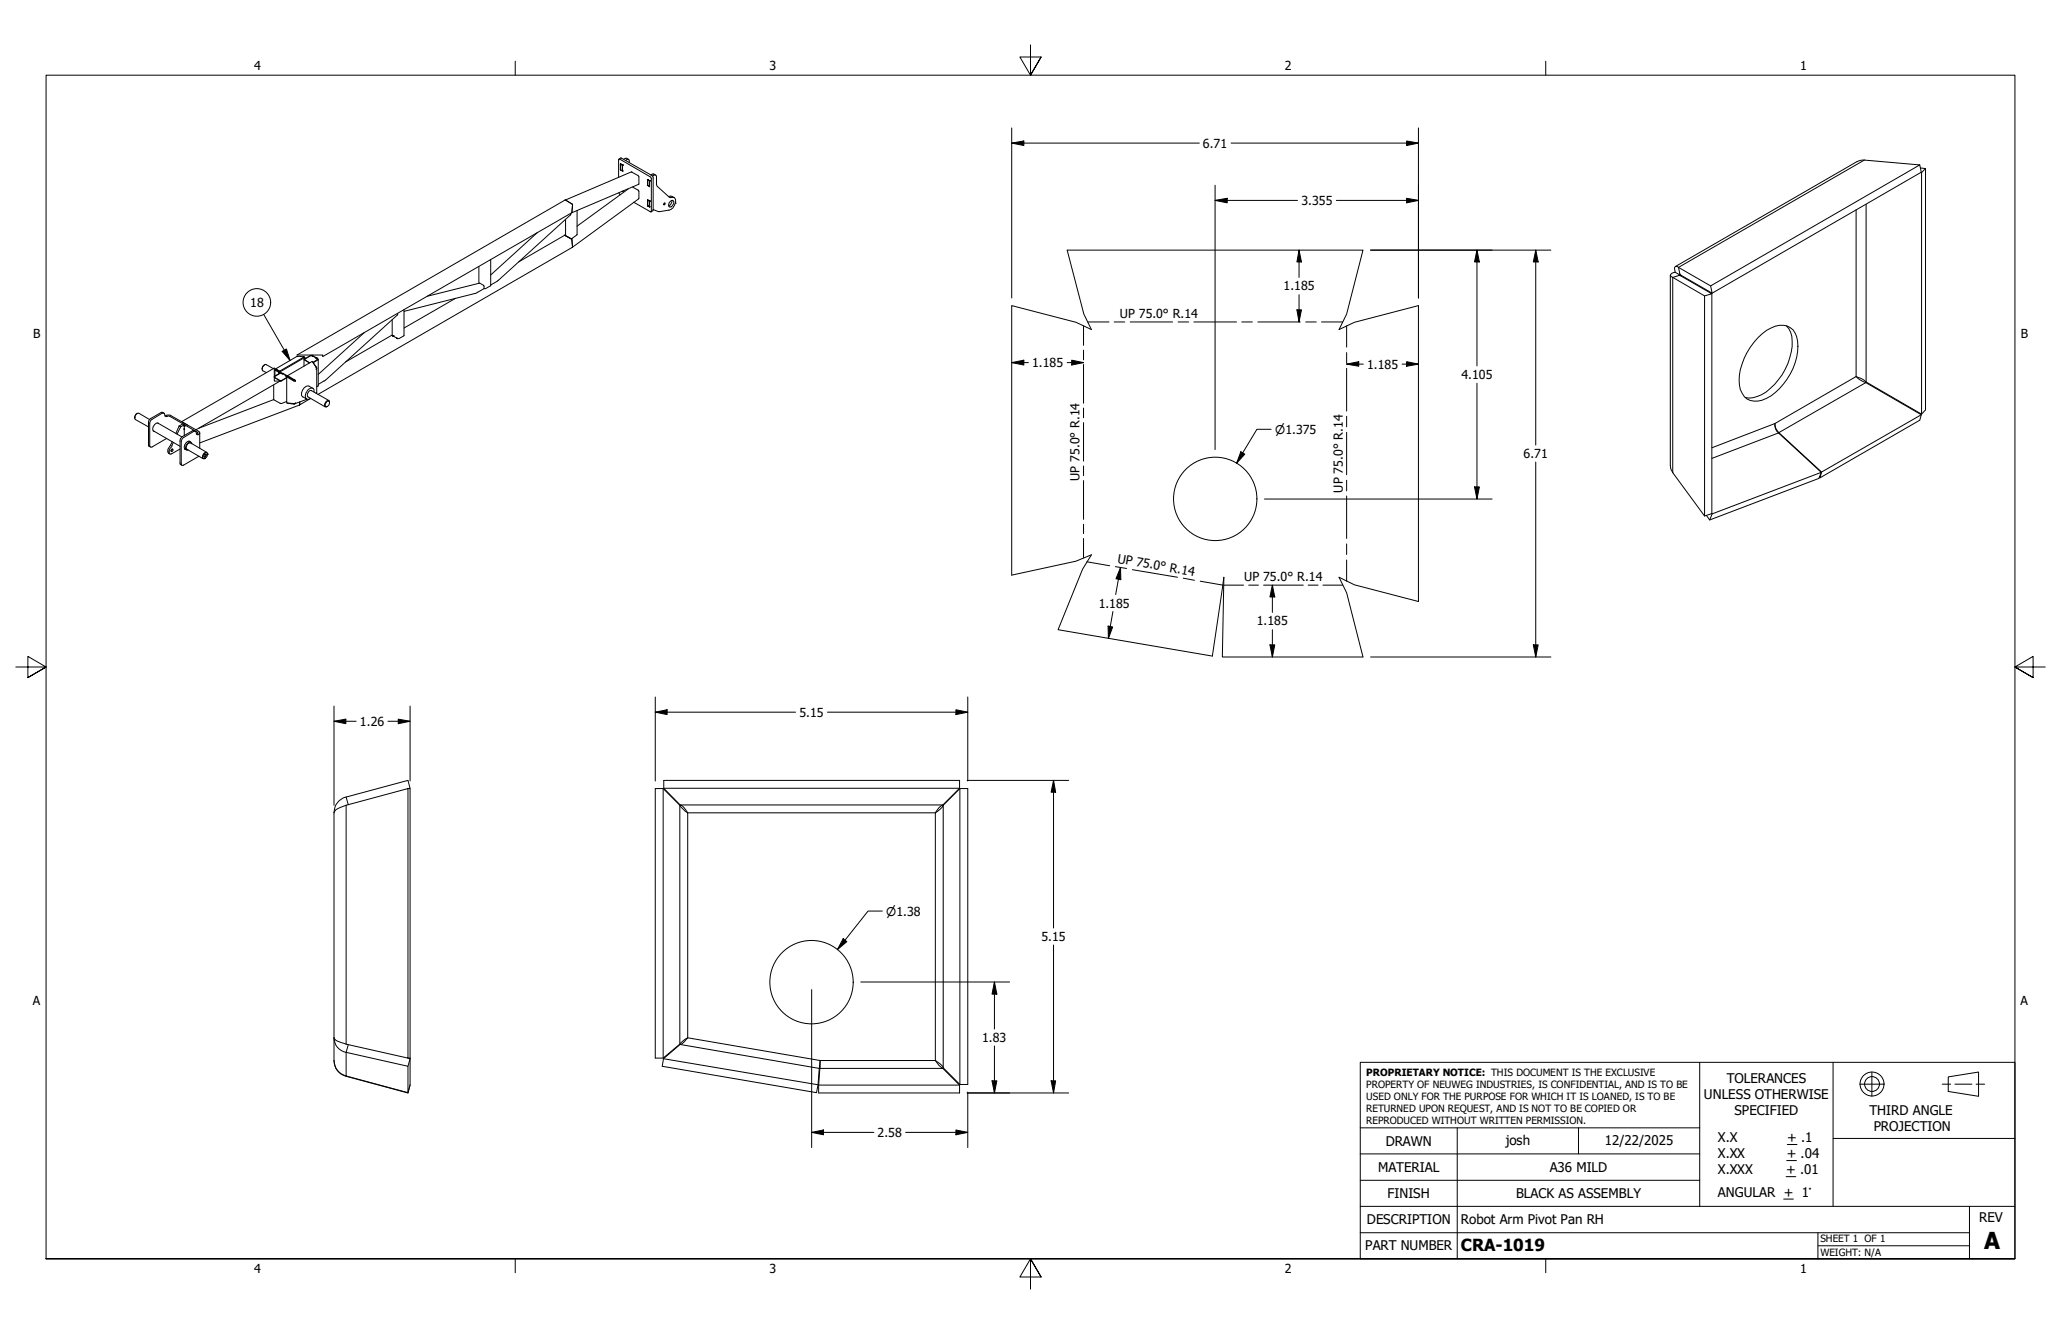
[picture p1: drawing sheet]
<svg xmlns="http://www.w3.org/2000/svg" width="432mm" height="279mm" viewBox="0 0 432 279" stroke-linecap="round" stroke-linejoin="round" font-family="sans-serif">
<!-- layer: Visible Narrow (ANSI) -->
<g fill="none" stroke="#000" stroke-width=".21">
<path d="M390.6 33.5l-38.9 22.5M350.5 58.1v40.9M352.2 57.7v.1M388.9 43.9v35l-17 9.8-13.3 5.1M391 42.8v37.2M372.6 90.7l-14 5.3M390.9 80.1l-18.2 10.5v.1M72.5 168.7v50M142.4 168.7v50M142.5 168.6h55M144.1 170.2h51.9v51.9h-24.2l-27.7-4.7zM197.6 168.7v54.9"/>
<path d="M142.5 218.8l29.1 5M72.5 220.4v5M171.8 223.8h25.7"/>
</g>
<!-- layer: Visible (ANSI) -->
<g fill="none" stroke="#000" stroke-width=".21">
<path d="M129.6 37.1l.1-3.8 6.7 3.8 .1 7.2-.2 .1-3.5-2M129.7 33.3l.5-.2 6.6 3.9v7.1l-.4 .3M130 35.5v.1M130 34.4v1.2M130 35.6h.1M130 34.4h.1M130 35.6l.4 .2M130 34.4l.4 .2M130 34.4l.4 .1M130.4 34.5h.1M130.4 35.8h.1M130.4 34.5v.1"/>
<path d="M130.4 34.6v1.2M130.4 34.6h.1M130.7 33.3l.6-.2 .4 .3M131.1 33.6l.2-.1a.3 .3 0 0 1 .4-.1 .3 .3 0 0 1 .1 .3v.3M131.6 39.6l-10.7 7.8M132.5 39.2l1.3 .7v1.8l-13.9 10.1M135.7 37.6h.1M135.6 38.8h.1M135.6 38.8l.1 .1M135.7 37.7l.4 .1zM135.7 38.9l.4 .2M135.7 38.9h.1"/>
<path d="M135.7 38.8l.4 .3M135.7 37.6v1.2M136.1 37.9h.1M136.1 39.1h.1M136.1 37.8h.1M136.1 37.8v.1M136.1 37.8v1.3M136.1 37.9v1.2M136.3 36.6l.5-.2 .6 .3M136.7 36.9l.3-.2a.34 .34 0 0 1 .4 0 .34 .34 0 0 1 .1 .3v1.7l.2 .3 2.6 2.4 .5-.1a.77 .77 0 0 1 .7 1.2l-.5 1-.7 .5-2.4 .3-1.1-.4M402.2 34.5l.3 1.6-43.8 25.3M402.3 35.2l1.1 .1v50.6l-.8 .8-11.6-6.7-.5-.4-1.6-.7 .8 .7 12.8 7.3-.3 1.1-20.9 12.1-.1-.2"/>
<path d="M402.6 36.1v50.6M403.4 35.3l-.9 .8M100.3 55.8v3.5M102.8 54.4v5.4l-1.1 .7h-.3M112.6 48.7l-9.8 8.9M118.3 49.3l1.5 .9 .1 1.6M118.3 49.3l-9.7 5.6M118.4 41.9l13.9-5.9 1.4 .8 .2 .2-.1 1.6-14 6M118.5 49.1l-.2 .2M119.6 44.7v.3l-15.2 13.7-1.6 1M119.9 51.8l-53.3 30.8M120.9 44.1v5l-1.1 .9h-.2l-1.1-.7v-3.3"/>
<path d="M129.7 40.4l.3 .4M130.4 40.1h.1M135.6 43.1h.1M135.7 43.1h.1M135.7 41.9v1.2M135.7 41.9h.1M135.7 41.9l.4 .2M135.7 43.1l.4 .2M136.1 42.2h.1M136.1 43.3h.1M136.1 42.1h.1M136.1 42.1v.1"/>
<path d="M136.1 42.2v1.1M140.1 41.1h.6l.5 .3M140.3 42.3a.46 .46 0 0 1 .7-.3 .46 .46 0 0 1 0 .8l-.2 .3a.44 .44 0 0 1-.6 .2 .44 .44 0 0 1-.1-.7zM140.8 42l-.3 .8-.4 .3M141.5 42.5h.1M349.9 57.7v39.8l.2 .8 .4 .7 6.6 9.1v-46.1l-6.6-3.9M350.5 58.1l1.4-.4 6.7 3.8-1.5 .5M351 57l-.7 .2a.42 .42 0 0 0-.3 .4 .42 .42 0 0 0 .2 .4l.3 .1M351 57l1.2 .7M351 55.8l38.1-22 .7-.2 .8-.1 11.6 1-43.8 25.4-6.7-3.9M351.7 56l.3 1.5 6.7 3.9-.3-1.5M351.7 56a.54 .54 0 0 0-.8-.1l.1 1.1"/>
<path d="M351.8 57.7h.1M351.9 57.3l.1 .2M352 57.7h.2M352 57.6l.2 .1M55.4 76.4l-.3 .3-.2 .6M57.3 77.2l-1.5-.8a.83 .83 0 0 0-.8 .4 .83 .83 0 0 0 .1 .9l.7 .3M57.5 79.1l1.2 .7 1.4-.7M57.5 77.3l.2 .1M57.6 77.5v1.2M57.7 77.5l.7 .5v.2M57.7 77.5h.1l.8 .4-.2 .1M57.7 77.4v.1"/>
<path d="M57.7 77.3l4.5-2.6h1.6l-5.2 3-.8-.4M57.7 77.4l.1 .1M57.8 77.5h.1M57.8 77.3v.2l.8 .4v-.2M57.8 77.3l-.1 .1M59.1 78.3l-.4-.1-1.2 .8 1.2 .8 1.4-.7M59.1 78.3h.1M59.2 78.2l-.5-.1-1.2 .7M59.2 78.2l.7 .5M59.2 78.2l-.1 .1M59.2 78.2l.8 .4M59.9 78.7h.1"/>
<path d="M59.9 78.8h.1M59.9 78.7v.1M59.9 78.8l.2 .1M60 78.7h.1M60 78.7h-.1M60.1 78.7l-.2 .1M60.1 78.9h.1l1.3 .7v.2M60.1 78.9v5.5l1.4 .1 .4-.1-.3 .2M60.1 78.7h.1M60.1 78.7l.2 .2M60.1 78.9l1.4 .9M60.3 78.9h.1"/>
<path d="M60.3 78.7l-.1 .1 1.4 .8v-.1M60.3 78.7l1.3 .8M60.7 79.1h.1M61.4 79.5h.1M61.5 79.8h.4M61.5 79.6l.3 .2M61.6 79.6l.2 .2M61.6 79.5l.3 .3M61.8 79.8h.1M62.2 74.4l56.2-32.5 1.5 .8-.1 1.9-52.2 30.1v-.3zM63.7 75.3v1.4M63.8 75.2h.1"/>
<path d="M63.8 75.2l-.1 .2 1.1 .6M63.8 74.8l.1 .3M63.8 74.7v.2l-5.2 3v.3M63.8 74.9v.3l1.2-.8h.3l.9 .6M63.9 74.9h-.1M65.5 74.6l.1-.1 .7 .4M65.5 74.6h.1M65.5 74.6l-.4-.1-1.3 .7 1.1 .8M65.5 75.8l.7 1.2M66.2 75h.2zM66.2 75.1h.1M66.2 75.1h.2"/>
<path d="M66.3 75.1h.1M66.3 75.1l.2 .2-.9 .6M66.3 76.9l.1 .4h-.2v-.4l-.8-1.2-5.1 3M66.4 75h.1M66.4 75l-.1 .1M66.4 75.1h.1M66.4 75.1l.3 .2-1 .6M66.4 77.1l-.1 5.3M66.7 75.3v5.5l-.3 .2M76.3 69.7l-9.6 8.7M82.2 66.9v3.3l.2 .2M82.2 70.2l-9.8 5.6"/>
<path d="M82.4 70.4h.1M82.4 70.4l.7 .5M83.1 70.9h.1M83.2 70.9h.1M83.3 65.7l-.1 .3-15 13.6-1.5 .9M84.6 64.8v5.5l-1 .6h-.4M89.5 62l11-2.7 .9 .6v.6l-1.8 1-15 3.7M95.4 62.5l-10.8 6.2M212 64l13.4 3.5 3.3 1.5-1.6-3.2-3.5-13.4h62l-3.5 13.4-1.6 3.2 3.3-1.5 13.4-3.5v62l-13.4-3.5-3.3-1.6 1.6 3.2 3.5 13.5h-29.5l.3-16.7-2.4 16.5-32.3-5.5 5.1-12.7 1.9-3-3.3 1.3-13.4 3zM358.6 61.5v46.1M368.3 70.7a7.2 7.2 0 0 1 5.3-2.6 3.3 3.3 0 0 1 3 3.4 13 13 0 0 1-6.5 11.9 3.6 3.6 0 0 1-5.7-2.8 13.2 13.2 0 0 1 3.9-9.9zM374.3 68.3a5.6 5.6 0 0 1 1 5.4 13.4 13.4 0 0 1-6.2 9 4.8 4.8 0 0 1-3.5 .5"/>
<path d="M28.2 87.5h.1M28.8 86.6l-.4 .2-.2 .7M31.4 87.9l-2.3-1.3a.89 .89 0 0 0-.7 1.3l2.7 1.5M32.1 90.2l5.6 3.3M33 88.6l5.1 2.9M33.2 88.7a.74 .74 0 0 0-1.1 .6l-.1 .7 .3 .4M34.4 86.6l-.6-.2-2.3 1.3-.3 .4-.1 5.3 .4 .2M34.5 87.1l.5-.2h.6l6.1 3.5a.38 .38 0 0 1-.1 .6 .38 .38 0 0 1-.5-.4 .32 .32 0 0 0-.2-.3 .32 .32 0 0 0-.3 .1l-2.3 1.4-.3 .5v4.8a.32 .32 0 0 0 .1 .3 .32 .32 0 0 0 .4 0l3.2-1.8M35.9 94.2l.1-.1a.23 .23 0 0 1 .3 .2 .23 .23 0 0 1-.3 .3l-.2-.1zM36 94.1l-.2 .3M36.1 92.5l-.3 .7a1.45 1.45 0 0 0-.5 1.7l.3 .2M36.3 92.6l-.3 .9a1.31 1.31 0 0 0-.4 1.6l2.1-1.1"/>
<path d="M37.5 89.2l-.7 1.6M37.5 89.2l.3 .2M37.8 89.4l-.7 1.5M38 88.3l19.5-11.2v2.7h1.2l-17.7 10.2M38.1 88.3l1.3 .8M38.5 89.9h.1M38.6 89.3h.1M38.6 89.8v.1M38.6 89.2v.1M38.6 89.9h.1M38.6 89.2v-.2l-.8 .4M38.6 89.2h.1"/>
<path d="M38.6 89.3v.5M38.6 89.9v1.3M38.6 89l-.2-.2-.9 .4M38.7 89.2h.1M38.7 94l.4 .2M39.6 92.4l.4 .2M39.8 92.5a.74 .74 0 0 0-1.1 .6l-.1 .8 .3 .3M40.2 93a.5 .5 0 0 0-.5-.4 .5 .5 0 0 0-.5 .3l-.3 .8a.42 .42 0 0 0 .1 .5 .42 .42 0 0 0 .4 0M41 90.4l-.6-.2-2.3 1.3-.3 .4-.1 5.3 .4 .3M41.1 90.9a.27 .27 0 0 0 .3-.1 .27 .27 0 0 0 .1-.2l-5.9-3.4h-.5a.41 .41 0 0 1-.5-.1 .41 .41 0 0 1-.1-.4l-.3-.2-.2 .1-2.3 1.3-.3 .6v4.8a.32 .32 0 0 0 .1 .3 .32 .32 0 0 0 .4 0l3-1.8M41.8 90.7v3.2M42.8 95.2l.1-.1a.27 .27 0 0 1 .4 .2 .27 .27 0 0 1-.2 .3 .22 .22 0 0 1-.3 .1 .22 .22 0 0 1 0-.3z"/>
<path d="M42.9 94.9l.1-.1a.4 .4 0 0 1 .5 .2 .4 .4 0 0 1-.1 .4l-.1 .3a.45 .45 0 0 1-.7 .3 .45 .45 0 0 1 0-.8zM42.9 95.1a.25 .25 0 0 1 .2 .4 .25 .25 0 0 1-.4 .1M43.3 94.7l-3.4-1.9a.89 .89 0 0 0-.7 1.3l3.3 2M43.5 95.1a.48 .48 0 0 0-.5-.4 .48 .48 0 0 0-.5 .5l-.1 .5a.34 .34 0 0 0 .2 .4 .34 .34 0 0 0 .4-.1M43.5 95.1h.1M57.3 80.6v3.1l1.5 .8 1.3-.4M57.3 83.7l-15.6 6M60.2 84.4l1.4 .2v-.1M62.7 84.8l-20.9 8M62.8 84.2l-.1 .6M64.3 83.6l-2.6 1M65.1 83.4l-2.4 1.4"/>
<path d="M65.2 81.8l3.7 2.1M65.3 81.9a.8 .8 0 0 0-.9 1l.1 .2 3.6 2.1M65.5 81.3l-.7-.4a1.53 1.53 0 0 0-1.6 1.8l.2 .4 .9 .5-.2 .1 .1-.1M65.8 82.1a.6 .6 0 0 0-.2-.8 .6 .6 0 0 0-.8 .2 1.43 1.43 0 0 0-.5 2.1l.7-.2M68.5 84.1a.36 .36 0 0 1 .5 0 .36 .36 0 0 1 0 .5l-.1 .2a.41 .41 0 0 1-.6 .4 .41 .41 0 0 1 0-.7zM69 84.3a.38 .38 0 0 0-.3-.4 .38 .38 0 0 0-.4 .3l-.3 .6a.36 .36 0 0 0 .2 .4 .36 .36 0 0 0 .4 0M381.6 98.9l-22.9 8.7M402.5 86.9l-20.9 12M358.6 107.6l-.4 1.3M358.6 107.6l-1.5 .5M381.3 100.1l.3-1.2-8.9-8.3a2.46 2.46 0 0 1-.8-1.9 2.19 2.19 0 0 0 .7 2l9 8.2-.5 1.3-22.9 8.7-.7-1M70 170.2l.4-.6 2.1-.9 13-3.5v56.4l-13-2.9-1.8-.6-.7-.7a3.1 3.1 0 0 0 2.5 3"/>
<path d="M70 170.2v51.9M72.5 166.9a3.4 3.4 0 0 0-2.5 3.3M72.5 166.9l.5 1.6M85.5 165.2h.4v56.4M85.6 165.2l.3-.1-.4-1.7-13 3.5M137.3 165.2h1.6l4.6 4.7 .6 .3a3.3 3.3 0 0 0-1.6-1.6l-3.4-3.5v-1.7h61.9v1.7l-3.5 3.5a3.3 3.3 0 0 0-1.5 1.6 4.2 4.2 0 0 0 1.6-1.5l3.5-3.5h1.7v61.9h-1.7l-3.5-3.5a3.7 3.7 0 0 0-1.6-1.5l.7 1 .8 .7 3.5 3.5v1.6h-29.5l.3-6.8-.4 5.1-.3 1.7-32.4-5.6 .3-1.6 3.5-2.9a3.3 3.3 0 0 0 1.6-1.4l-.6 .3-4.6 3.9h-1.6zM138.9 165.2v56.4M139.1 165.1h61.9M201.1 165.2v61.9M73 218.8l-.5 1.6M70 222.1a3.4 3.4 0 0 0 2.5 3.3l13 3.5 .4-1.6M72.5 220.4l13 2.9v5.6l-13-3.5a3.4 3.4 0 0 1-2.5-3.3"/>
<path d="M85.9 221.6h-.4l.4 .1-.4 1.6M85.9 221.6v5.6l-.4 1.7M139 221.7l32.4 5.5M171.5 227.3h29.5"/>
<circle cx="139.2" cy="42.7" r=".17"/>
<circle cx="254.6" cy="104.5" r="8.7"/>
<circle cx="170" cy="205.7" r="8.7"/>
</g>
<!-- layer: Bend UP -->
<g fill="none" stroke="#000" stroke-width=".21">
<path d="M227 68.3v4M227 73.3v2.1M227 76.3v8.2M227.9 67.4h4.4M233.4 67.4h2.2M236.8 67.4h8.9M246.8 67.4h2.2M250.1 67.4h9M260.2 67.4h2.2M263.5 67.4h8.9M273.6 67.4h2.2M276.9 67.4h4.4"/>
<path d="M282.1 68.3v4.4M282.1 73.9v2.2M282.1 77.2v8.9M227 85.5v2M227 88.5v8.1M227 97.6v2M282.1 87.2v2.2M282.1 90.6v8.8M227 100.6v8.2M227 109.8v2M227 112.8v4M227.7 117.7l4.8 .8"/>
<path d="M233.7 118.7l2.3 .4M237.2 119.3l9.5 1.6M282.1 100.6v2.2M282.1 103.9v8.9M282.1 113.9v2.2M282.1 117.3v4.4M247.9 121.1l2.4 .4M251.5 121.7l4.7 .9M256.4 122.6h4.1M261.6 122.6h2.1M264.7 122.6h8.3M274.1 122.6h2.1"/>
<path d="M277.2 122.6h4.1"/>
</g>
<!-- layer: Border (ANSI) -->
<path d="M107.9 12.8v2.9M215.9 9.4v6.3l-2.2-3.8h4.4l-2.2 3.8 2.2-3.8M323.8 12.8v2.9M3.3 139.7h6.4l-3.9-2.2v4.4l3.9-2.2-3.9 2.2M428.5 139.7h-6.4l3.9-2.2v4.4l-3.9-2.2 3.9 2.2M9.7 263.7v-248h412.4v248h-412.4h412.4M107.9 263.7v2.9M218.1 267.5l-2.2-3.8 2.2 3.8h-4.4l2.2-3.8v6.3M323.8 263.7v2.9" fill="none" stroke="#000" stroke-width=".21"/>
<!-- layer: Title (ANSI) -->
<g fill="none" stroke="#000" stroke-width=".21">
<path d="M285 222.5h137.1v41.2h-137.1zM285 236.2h71.1M305.3 236.2v27.5M330.7 236.2v5.5M356.1 222.5v30.2M374.5 239.7h2M384 222.5v15.9M389.6 227.1h5.1M392.2 224.5v5.1M406.9 227.1h1.8M408.2 225.6l6.3-1.1v5.1l-6.3-1zM409.6 227.1h3.5"/>
<path d="M414 227.1h1.8M422.1 238.4h-38.1v14.3M285 258.2h127.6M285 252.7h137.1M285 247.2h71.1M285 241.7h71.1M373.7 251.1h2M374.2 246.4h2M374.3 243.1h2.1M380.9 258.2v5.5M412.6 252.7v11M380.9 260.9h31.7"/>
<circle cx="392.2" cy="227" r="2.51"/>
<circle cx="392.2" cy="227" r="1.56"/>
</g>
<!-- layer: Symbol (ANSI) -->
<g fill="none" stroke="#000" stroke-width=".21">
<path d="M55.2 65.8l5.6 9.7M59.1 73.6l.9-.5 .8 2.4z"/>
<circle cx="53.8" cy="63.3" r="2.89"/>
</g>
<path d="M59.1 73.6l.9-.5 .8 2.4z" fill="#000"/>
<!-- layer: Dimension (ANSI) -->
<g fill="none" stroke="#000" stroke-width=".21">
<path d="M212 30l2.5-.5v1zM212 30h39.3M212 26.8v35.6M254.6 38.8v55.4M257.9 30h39.3M294.7 29.5l2.5 .5-2.5 .5zM297.2 26.8v35.6M254.6 42l2.5-.5v1zM254.6 42h17.2M272.2 52.4l.5 2.5h-1zM272.2 52.4v5.7M280 42h17.2"/>
<path d="M287.1 52.4h37.8M294.7 41.5l2.5 .5-2.5 .5zM309.4 52.4l.5 2.5h-1zM309.4 52.4v24.2M321.8 52.4l.5 2.5h-1.1zM321.8 52.4v40.8M212 75.9l2.5-.5v1.1zM212 75.9h3.5M223.6 75.9h3.4M224.5 75.4l2.5 .5-2.5 .6zM271.7 64.9h1l-.5 2.5zM272.2 61.7v5.7"/>
<path d="M282.1 76.3l2.6-.5v.9zM282.1 76.3h3.5M293.8 76.3h3.4M294.7 75.8l2.5 .5-2.5 .4zM260 94.6l.8 .5-1.7 1.9zM266.3 89.9h-3l-4.2 7.1M309.4 80.3v24.2M321.8 96.8v40.8M234.8 118.9v2.5l-1-.2zM234.8 118.9l-1.1 5.6M264.9 104.5h47.7M308.9 102h1l-.5 2.5z"/>
<path d="M232.2 131.1l.9 .2-.9 2.4zM233.2 128.1l-1 5.6M266.1 135.1h1l-.5 2.5zM266.6 122.6l.5 2.4h-1zM266.6 122.6v5.7M266.6 131.9v5.7M287.1 137.6h37.8M321.2 135.1h1.1l-.5 2.5zM70 151.1l2.5-.5v1zM70 151.1h4.6M70 147.9v20.8M81.3 151.1h4.6"/>
<path d="M83.4 150.6l2.5 .5-2.5 .5zM85.9 147.9v15.7M137.3 149.2l2.5-.5v1zM137.3 149.2h29.4M137.3 146v17.6M173.4 149.2h29.4M200.3 148.7l2.5 .5-2.5 .5zM202.8 146v17.6M202.6 163.4h21.3M220.7 163.4l.5 2.5h-1zM220.7 163.4v31M176.7 196.6l.7 .6-1.9 1.7z"/>
<path d="M184.8 190.8h-2.9l-6.4 8.1M220.7 197.9v31M170.1 207.3v33M180.3 205.7h31.2M208.3 205.7l.6 2.5h-1.1zM208.3 205.7v9.8M208.3 219.1v9.8M170.1 237.2l2.4-.5v1zM170.1 237.2h13M189.7 237.2h13.1M200.3 236.7l2.5 .5-2.5 .5zM202.6 228.9h21.3"/>
<path d="M202.8 228.7v11.6M207.8 226.4h1.1l-.6 2.5zM220.2 226.4h1l-.5 2.5z"/>
</g>
<g fill="#000">
<path d="M212 30l2.5-.5v1zM294.7 29.5l2.5 .5-2.5 .5zM254.6 42l2.5-.5v1zM272.2 52.4l.5 2.5h-1zM294.7 41.5l2.5 .5-2.5 .5zM309.4 52.4l.5 2.5h-1zM321.8 52.4l.5 2.5h-1.1zM212 75.9l2.5-.5v1.1zM224.5 75.4l2.5 .5-2.5 .6zM271.7 64.9h1l-.5 2.5zM282.1 76.3l2.6-.5v.9zM294.7 75.8l2.5 .5-2.5 .4z"/>
<path d="M260 94.6l.8 .5-1.7 1.9zM308.9 102h1l-.5 2.5zM232.2 131.1l.9 .2-.9 2.4zM234.8 118.9v2.5l-1-.2zM266.1 135.1h1l-.5 2.5zM266.6 122.6l.5 2.4h-1zM321.2 135.1h1.1l-.5 2.5zM70 151.1l2.5-.5v1zM83.4 150.6l2.5 .5-2.5 .5zM137.3 149.2l2.5-.5v1zM200.3 148.7l2.5 .5-2.5 .5zM220.7 163.4l.5 2.5h-1z"/>
<path d="M176.7 196.6l.7 .6-1.9 1.7zM208.3 205.7l.6 2.5h-1.1zM170.1 237.2l2.4-.5v1zM200.3 236.7l2.5 .5-2.5 .5zM207.8 226.4h1.1l-.6 2.5zM220.2 226.4h1l-.5 2.5z"/>
</g>
<text font-size="4.9" x="415.7" y="261.6">A</text>
<text font-size="3.5" x="306.1" y="262">CRA-1019</text>
<g font-size="2.8">
<text x="361.8" y="226.9">TOLERANCES</text>
<text x="357" y="230.3">UNLESS OTHERWISE</text>
<text x="363.4" y="233.6">SPECIFIED</text>
<text x="391.7" y="233.5">THIRD ANGLE</text>
<text x="290.3" y="240">DRAWN</text>
<text x="315.5" y="239.7">josh</text>
<text x="336.2" y="239.8">12/22/2025</text>
<text x="359.9" y="239.3">X.X</text>
<text x="374.5" y="239.3">+ .1</text>
<text x="392.6" y="236.8">PROJECTION</text>
<text x="288.7" y="245.5">MATERIAL</text>
<text x="324.7" y="245.5">A36 MILD</text>
<text x="359.9" y="242.6">X.XX</text>
<text x="359.9" y="245.9">X.XXX</text>
<text x="374.2" y="245.9">+ .01</text>
<text x="374.3" y="242.6">+ .04</text>
<text x="290.7" y="251">FINISH</text>
<text x="317.6" y="251">BLACK AS ASSEMBLY</text>
<text x="359.9" y="250.7">ANGULAR + 1°</text>
<text x="286.4" y="256.4">DESCRIPTION</text>
<text x="306.1" y="256.3">Robot Arm Pivot Pan RH</text>
<text x="414.7" y="256">REV</text>
<text x="286" y="261.9">PART NUMBER</text>
</g>
<g font-size="2.6">
<text x="53.3" y="14.7">4</text>
<text x="161.2" y="14.7">3</text>
<text x="269.2" y="14.7">2</text>
<text x="377.1" y="14.7">1</text>
<text x="252" y="30.9">6.71</text>
<text x="272.7" y="42.9">3.355</text>
<text x="52.4" y="64.3">18</text>
<text x="268.9" y="60.8">1.185</text>
<text x="6.9" y="70.8">B</text>
<text x="234.6" y="66.6">UP 75.0° R.14</text>
<text x="423.4" y="70.8">B</text>
<text x="216.3" y="76.9">1.185</text>
<text x="286.4" y="77.2">1.185</text>
<text x="306.2" y="79.4">4.105</text>
<text x="319.2" y="95.9">6.71</text>
<text x="226.2" y="100.8" transform="rotate(-90 226.2 100.8)">UP 75.0° R.14</text>
<text x="281.3" y="103.2" transform="rotate(-90 281.3 103.2)">UP 75.0° R.14</text>
<text x="234.1" y="117.9" transform="rotate(10 234.1 117.9)">UP 75.0° R.14</text>
<text x="260.7" y="121.7">UP 75.0° R.14</text>
<text x="230.2" y="127.3">1.185</text>
<text x="263.3" y="131">1.185</text>
<text x="75.4" y="152">1.26</text>
<text x="167.5" y="150.1">5.15</text>
<text x="218.2" y="197.1">5.15</text>
<text x="6.9" y="210.5">A</text>
<text x="423.3" y="210.5">A</text>
<text x="205.8" y="218.2">1.83</text>
<text x="183.8" y="238.1">2.58</text>
<text x="53.3" y="266.6">4</text>
<text x="161.2" y="266.6">3</text>
<text x="269.2" y="266.6">2</text>
<text x="377.1" y="266.6">1</text>
</g>
<g font-size="2.5">
<text x="267.1" y="90.8">⌀1.375</text>
<text x="185.7" y="191.8">⌀1.38</text>
</g>
<g font-size="2.1">
<text x="286.3" y="225.4">PROPRIETARY NOTICE: THIS DOCUMENT IS THE EXCLUSIVE</text>
<text x="286.3" y="227.8">PROPERTY OF NEUWEG INDUSTRIES, IS CONFIDENTIAL, AND IS TO BE</text>
<text x="286.3" y="230.4">USED ONLY FOR THE PURPOSE FOR WHICH IT IS LOANED, IS TO BE</text>
<text x="286.3" y="232.9">RETURNED UPON REQUEST, AND IS NOT TO BE COPIED OR</text>
<text x="286.3" y="235.4">REPRODUCED WITHOUT WRITTEN PERMISSION.</text>
<text x="381.4" y="260.2">SHEET 1 OF 1</text>
<text x="381.4" y="263">WEIGHT: N/A</text>
</g>
</svg>
